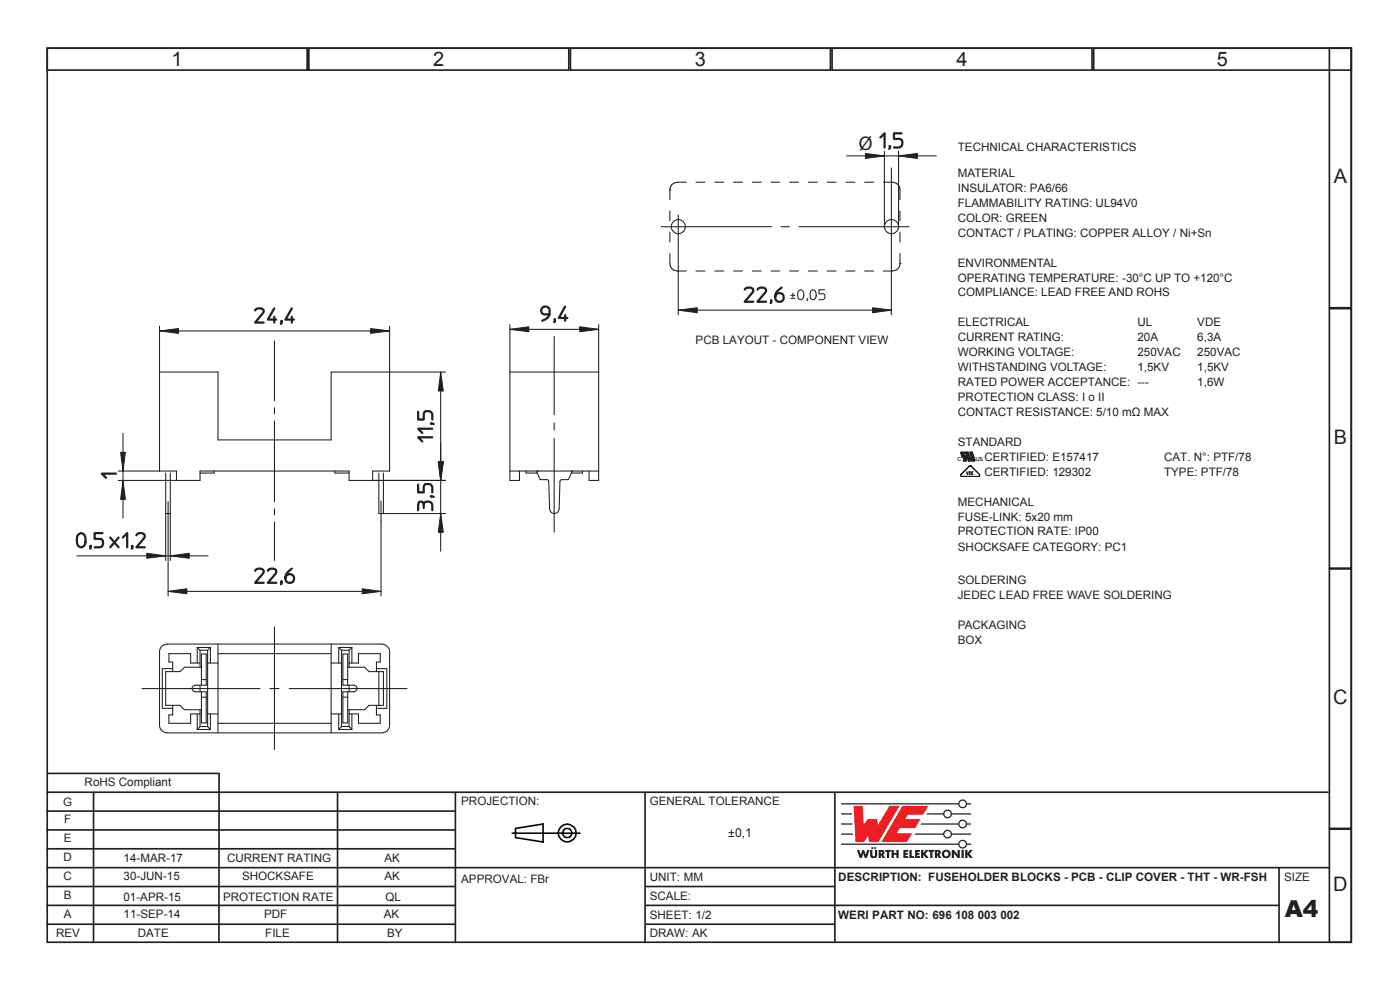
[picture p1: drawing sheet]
<svg xmlns="http://www.w3.org/2000/svg" width="297mm" height="210mm" viewBox="0 0 297 210" stroke-linecap="round" stroke-linejoin="round" font-family="sans-serif">
<g fill="none" stroke="#231f20" stroke-width=".35">
<path d="M10 10.2h276.7v189.7h-276.7zM10 10.2h55.2v4.7h-55.2zM65.5 10.2h55.2v4.7h-55.2zM121 10.2h55.2v4.7h-55.2zM176.5 10.2h55.2v4.7h-55.2zM232 10.2h54.7v4.7h-54.7zM282 10.2h4.7v55.1h-4.7zM282 65.5h4.7v55h-4.7zM282 120.7h4.7v55h-4.7zM9.8 168h272M9.8 172h86.7M9.8 176h86.7"/>
<path d="M9.9 164.1h36.7M19.8 168v32M46.5 164l-.1 36M71.6 168v32M96.6 168v32M136.8 168v32M177.1 168v32M282 175.9h4.7v24h-4.7zM9.8 192h86.7M9.8 196h86.7M9.8 180h86.7M9.8 184h272.2"/>
<path d="M9.8 188h86.7M137 192h134.3M137 196h40.1M137 188h40.1M271.3 184v16"/>
</g>
<g fill="none" stroke="#000" stroke-width=".34">
<path d="M108.6 176.7h14.4M109.4 175.7l5.8-.9v3.8l-5.8-.9z"/>
<circle cx="120.3" cy="176.7" r="1.88"/>
<circle cx="120.3" cy="176.7" r="1.02"/>
</g>
<g fill="#ee1d23">
<path d="M181.1 170.9h1.9l.2 4 .9-1.2h2l.2 1.3 2.4-4.1h2.1l-4.5 7.7h-1.9l-.2-1.3-.9 1.3h-1.8z"/>
<path d="M191.4 170.9h5.5l-1.1 1.9h-3.2l-.6 .9h3.3l-1.1 1.9h-3.3l-.6 1.1h3.2l-1.1 1.9h-5.4z"/>
</g>
<g fill="#231f20">
<path d="M181.8 180.3h.5l.3 1 .3-1h.4l.3 1 .4-1h.5l-.6 1.7h-.5l-.3-1-.3 1h-.4z"/>
<path d="M184.6 180.3h.5v1.2l.2 .1 .3-.1v-1.2h.5v1.1a.76 .76 0 0 1-.8 .6 .76 .76 0 0 1-.7-.6z"/>
<path d="M187.8 180.3h1.2v.4h-.4v1.3h-.5l.1-1.3h-.4z"/>
<path d="M189.1 180.3h.5v.6h.6v-.6h.5l-.1 1.7h-.4v-.7h-.6v.7h-.5z"/>
<path d="M191.6 180.3h1.1v.4h-.6v.2h.5v.4h-.5v.3h.6v.4h-1.1z"/>
<path d="M192.9 180.3h.5v1.3h.5v.4h-1z"/>
<path d="M194.1 180.3h1v.4h-.5v.2h.5v.4h-.5v.3h.6v.4h-1.1z"/>
<path d="M195.4 180.3h.5v.7l.5-.7h.6l-.7 .8 .7 .9h-.6l-.5-.7v.7h-.5z"/>
<path d="M197 180.3h1.2v.4h-.4v1.3h-.5v-1.3h-.3z"/>
<path d="M201.9 180.3h.5l.8 1-.1-1h.5v1.7h-.5l-.7-1.1v1.1h-.5z"/>
<path d="M204 180.3h.5v1.7h-.5z"/>
<path d="M204.7 180.3h.5v.7l.5-.7h.6l-.6 .8 .7 .9h-.6l-.6-.7v.7h-.5z"/>
<circle cx="185" cy="179.9" r=".22"/>
<circle cx="185.7" cy="179.9" r=".22"/>
</g>
<g fill="#231f20">
<path d="M186.9 180.7v.3h.2v-.2zM186.4 180.3h.5a.55 .55 0 0 1 .7 .3 .55 .55 0 0 1-.3 .7l.5 .7h-.5l-.4-.6v.6h-.5z" fill-rule="evenodd"/>
<path d="M198.8 180.7v.3h.2l.1-.2zM198.3 180.3h.6a.55 .55 0 0 1 .6 .3 .55 .55 0 0 1-.2 .7l.4 .7h-.5l-.4-.6v.6h-.5z" fill-rule="evenodd"/>
<path d="M200.3 181.2a.5 .5 0 0 0 1 0 .5 .5 0 0 0-1 0zM199.8 181.1a.95 .95 0 0 1 1.9 0 .95 .95 0 0 1-1.9 0z" fill-rule="evenodd"/>
</g>
<path d="M178.4 176.9h2.6M178.4 174.8h2.4M178.4 172.6h2.3" fill="none" stroke="#231f20" stroke-width=".27"/>
<g fill="#231f20">
<path d="M178.4 170.4h24.9a.94 .94 0 0 1 .9-.8 .94 .94 0 0 1 1 .8h.8v.2h-.8a.94 .94 0 0 1-1 .9 .94 .94 0 0 1-.9-.9h-24.9zM203.5 170.5a.7 .7 0 0 1 1.4 0 .7 .7 0 0 1-1.4 0z" fill-rule="evenodd"/>
<path d="M196.7 172.5h3.4a.94 .94 0 0 1 .9-.8 .94 .94 0 0 1 1 .8h4v.3h-4a.94 .94 0 0 1-1 .8 .94 .94 0 0 1-.9-.8h-3.6zM200.3 172.6a.7 .7 0 0 1 1.4 0 .7 .7 0 0 1-1.4 0z" fill-rule="evenodd"/>
<path d="M195.4 174.7h7.9a.94 .94 0 0 1 .9-.9 .94 .94 0 0 1 1 .9h.8v.2h-.8a.94 .94 0 0 1-1 .8 .94 .94 0 0 1-.9-.8h-8zM203.5 174.8a.7 .7 0 0 1 1.4 0 .7 .7 0 0 1-1.4 0z" fill-rule="evenodd"/>
<path d="M194.2 176.8h5.9a.94 .94 0 0 1 .9-.8 .94 .94 0 0 1 1 .8h4v.3h-4a.94 .94 0 0 1-1 .8 .94 .94 0 0 1-.9-.8h-6.1zM200.3 176.9a.7 .7 0 0 1 1.4 0 .7 .7 0 0 1-1.4 0z" fill-rule="evenodd"/>
<path d="M178.4 178.9h24.9a.94 .94 0 0 1 .9-.8 .94 .94 0 0 1 1 .8h.8v.3h-.8a.94 .94 0 0 1-1 .8 .94 .94 0 0 1-.9-.8h-24.9zM203.5 179.1a.7 .7 0 0 1 1.4 0 .7 .7 0 0 1-1.4 0z" fill-rule="evenodd"/>
</g>
<path d="M203.8 96.1l.3 .9M204.4 96.3l.1 .4M205.1 96.3l.1 .3M205.4 96l.4 1.1M205.7 96l.4 1.1M206.3 95.9l.5 1.6" fill="none" stroke="#231f20" stroke-width=".21"/>
<path d="M203.9 95.9l-.1 .2 .2 .9 .5 .1-.1 .7h.6l.2-.6 .2 .6 1.4-.1 .1-.2-.6-1.6h-.6l.4 1.2-.3 .1-.4-1.3zM204.5 96.3h.6v.4l-.6-.1z" fill="#231f20"/>
<path d="M203.8 95.9h3.1v1.9h-3.1zM204.1 97l.4 .1-.1 .7h.6l.2-.7 .3 .7h1.1l.2-.3M205 96.3h-.6M205 96.3h.1M205.2 96.6l-.7 .1M205.4 96l-1.4-.1-.2 .2M205.8 97.1h.3M206.3 95.9l-.6 .1M203.8 100.6a.29 .29 0 0 0 0 .3 .29 .29 0 0 0 .2 .2M203.9 100.7l-.1 .2 .2 .1M207.8 100.7v.2l-.2 .1M207.8 100.6l.1 .3-.3 .2" fill="none" stroke="#231f20" stroke-width=".21"/>
<path d="M203.8 100.6v.3l.2 .2h3.7l.2-.4-2.1-2zM203.9 100.7l1.9-1.9 2 2-.2 .2h-3.6l-.2-.1z" fill="#231f20"/>
<path d="M203.7 98.7h4.2v2.4h-4.2zM203.8 100.6l1.9-1.9 .3 .1 1.8 1.8M203.9 100.7l1.9-1.9 2 1.9M204 101h3.6M204 101.1h3.6M205 100.1l.2 .6 .2-.6M205.6 100.1l.3 .1-.1 .5h-.2zM206.1 100.3h.3M206.4 100.1h-.3v.6h.3" fill="none" stroke="#231f20" stroke-width=".21"/>
<g fill="none" stroke="#231f20" stroke-width=".22">
<path d="M145.6 38.7a3.7 3.7 0 0 0-3 .4l-.5 1.2M147.7 38.7h1.9M151.6 38.7h1.9M155.6 38.7h1.9M159.6 38.7h1.9M163.6 38.7h1.8M167.5 38.7h1.9M171.5 38.7h1.9M175.5 38.7h1.9M179.4 38.7h2M183.4 38.7h1.9M187.4 38.7a3.5 3.5 0 0 1 3.1 .5l.4 .7v2.5"/>
<path d="M189.1 35.6v31.2M140.3 48.1h23.4M142.1 40.3h.1M142.1 40.3v2.1M142.1 44.7v2.2M142.1 49.2v2.2M142.1 53.8v2.1a1.59 1.59 0 0 0 1.6 1.6h1.9M143.9 45.6v21.2M147.7 57.5h1.9M151.6 57.5h1.9M155.6 57.5h1.9M159.6 57.5h1.9"/>
<path d="M163.6 57.5h1.8M165.7 48.1h1.8M167.5 57.5h1.9M169.5 48.1h23.4M171.5 57.5h1.9M175.5 57.5h1.9M179.4 57.5h2M183.4 57.5h1.9M190.9 55.9a1.59 1.59 0 0 1-1.6 1.6h-1.9M190.9 55.9h.1M190.9 44.7v2.2M190.9 49.2v2.2"/>
<path d="M190.9 53.8v2.1M33.8 78.9h12.4v14.4h24v-14.4h12.5v21h-3.6v2h-5v-2h-31.7v2h-5v-2h-3.6zM58.2 72.3v12.7M117.6 71.4v16.6M143.9 65.8h45.2M45.4 99.9v.4h-3M58.2 86.5v1.3M58.2 89.3v17.1M71.1 99.9v.4h3M108.2 99.9h18.8M110.2 99.9v2h-2v-23h18.8v23h-2v-2M111.6 99.9v.4h2.4"/>
<path d="M114 99.9l-.1 .4 .7 1.4h1.4l.4 .2 .2 6.1a1.02 1.02 0 0 0 1 .9 1.02 1.02 0 0 0 1-.9l.2-5.9 .4-.4h1.4l.6-1.4v-.4M114 99.9h.1M117.6 89.7v1.5M117.6 93v19.9M121.2 99.9h.1M123.6 99.9v.4h-2.4M35.2 100.3v8.6h.9v-8.6M35.7 106.4v4.6M58.2 107.9v1.3M58.2 110.7v8.2M80.4 100.3v8.6h.9v-8.6M80.8 106.3v4.2"/>
<path d="M117.6 108.9h.1M34.3 137.1l1.1-.5h45.7a1.67 1.67 0 0 1 1.6 1.6v15.7a1.59 1.59 0 0 1-1.7 1.6h-45.6a1.67 1.67 0 0 1-1.6-1.6v-15.7zM41.8 137.3l.6 .6M41.8 137.3v3.3M41.8 137.3h2.8M42.4 137.9h1.6M42.4 137.9v3.6M44 137.9v16.2M44.6 137.3v3.3M44.6 137.3l-.6 .6M46.2 136.6v18.9M46.2 138.7h24"/>
<path d="M58.2 133v26M70.2 136.6v18.9M71.9 137.3h2.8M71.9 137.3l.5 .6M71.9 137.3v3.3M72.4 137.9h1.7M72.4 137.9v16.2M74.1 137.9v3.6M74.7 137.3v3.3M74.7 137.3l-.6 .6M30.1 146.1h25M35.2 149.6h3l.9 1h3.6"/>
<path d="M35.2 142.4v7.3M36.6 141.8h-2.2v8.5h2.2M36.6 149.6v2.1h-.8v1.7h4.6v-2h2M41.8 154.7h2.8M41.8 151.4v3.3M42.4 154.1l-.6 .6M42.4 145.3v1.4M42.4 150.6v3.5M42.4 154.1h1.6M42.4 140.6h-2v-1.9h-4.6v1.7h.8v2.1M42.7 141.5h-3.6l-.9 1h-3M42.7 144.2h1"/>
<path d="M42.7 145.3v-6.6h1v6.6h-2.2a.7 .7 0 0 0-.8 .7 .7 .7 0 0 0 .8 .7h2.2v6.6h-1v-6.6M42.7 147.9h1M44 140.6h2.2M44 151.4h2.2M44 154.1l.6 .6M44.6 151.4v3.3M46.2 153.4h24M57.3 146.1h1.9M61.4 146.1h24.9M70.2 151.4h2.2M70.2 140.6h2.2M71.9 154.7h2.8"/>
<path d="M71.9 151.4v3.3M72.4 154.1h1.7l.6 .6M72.4 154.1l-.5 .6M72.7 144.2h1.1M72.7 147.9h1.1M73.8 145.3v-6.6h-1.1v6.6h2.3a.7 .7 0 0 1 .8 .7 .7 .7 0 0 1-.8 .7h-2.3v6.6h1.1v-6.6M73.8 141.5h3.6l.9 1h3v7.1h-3l-.9 1h-3.6M74.1 140.6h1.9v-1.9h4.7v1.7h-.8v2.1M74.1 145.3v1.4M74.1 150.6v3.5M74.7 151.4v3.3M79.9 149.6v2.1h.8v1.7h-4.7v-2h-1.9"/>
<path d="M79.9 141.8h2.2v8.5h-2.2M80.4 142.5v7.1"/>
<circle cx="143.9" cy="48.1" r="1.5"/>
<circle cx="189.1" cy="48.1" r="1.5"/>
</g>
<path d="M143.9 65.8l4-.5v1z" fill="#231f20"/>
<path d="M143.9 65.8l4-.5v1z" fill="none" stroke="#231f20" stroke-width=".21"/>
<path d="M185.1 65.3l4 .5-4 .5z" fill="#231f20"/>
<path d="M185.1 65.3l4 .5-4 .5z" fill="none" stroke="#231f20" stroke-width=".21"/>
<path d="M158 61.4a1.15 1.15 0 0 1 1.8 0l-.2 .7-1.6 1.9h1.8M160.7 61.4a1.15 1.15 0 0 1 1.8 0l-.2 .7-1.6 1.9h1.8M163.6 63.8l-.1 .5M165.8 61a1.99 1.99 0 0 0-1.1 2.8 .91 .91 0 0 0 1.4-.1 .91 .91 0 0 0-.4-1.4 .91 .91 0 0 0-1.2 .7" fill="none" stroke="#231f20" stroke-width=".47"/>
<path d="M179.6 33.1h19M187.6 32.1v16M190.6 32.1v16M167.8 63.3h.8M167.8 62.7h.8M168.2 62.2v.8M169.4 61.8a.63 .63 0 0 1 .8-.3 .63 .63 0 0 1 .3 .8v.5a.65 .65 0 0 1-.6 .8 .65 .65 0 0 1-.7-.8zM171.3 63.4l-.1 .4M172 61.8a.63 .63 0 0 1 .8-.3 .63 .63 0 0 1 .3 .8v.5a.65 .65 0 0 1-.6 .8 .65 .65 0 0 1-.6-.8zM174.9 61.5h-1.2v.8h.8a.66 .66 0 0 1 .5 .7 .66 .66 0 0 1-.5 .6h-.8" fill="none" stroke="#231f20" stroke-width=".22"/>
<path d="M183.6 32.6l4 .5-4 .5z" fill="#231f20"/>
<path d="M183.6 32.6l4 .5-4 .5z" fill="none" stroke="#231f20" stroke-width=".21"/>
<path d="M190.6 33.1l4-.5v1z" fill="#231f20"/>
<path d="M190.6 33.1l4-.5v1z" fill="none" stroke="#231f20" stroke-width=".21"/>
<path d="M186.8 29.2l.9-.9v3M188.8 31v.4l-.2 .2M191.3 28.3h-1.7v1.2h1.1a.95 .95 0 0 1 .7 .9 .95 .95 0 0 1-.7 .9h-1.1" fill="none" stroke="#231f20" stroke-width=".47"/>
<path d="M82.7 78.9h11.8M93.5 78.9v23M79.1 101.9h15.4" fill="none" stroke="#231f20" stroke-width=".22"/>
<path d="M93 97.9h1l-.5 4z" fill="#231f20"/>
<path d="M93 97.9h1l-.5 4z" fill="none" stroke="#231f20" stroke-width=".21"/>
<path d="M93.5 78.9l.5 4h-1z" fill="#231f20"/>
<path d="M93.5 78.9l.5 4h-1z" fill="none" stroke="#231f20" stroke-width=".21"/>
<path d="M88.7 87.3v1.7h1.2l.1-1.5a1.04 1.04 0 0 1 1.7 .4v1.1M91.5 89.8l.5 .2M91.7 92.8h-3l.9 .9M91.7 90.9h-3l.9 .9" fill="none" stroke="#231f20" stroke-width=".47"/>
<path d="M93.5 93.9v23M79.1 101.9h15.4M81.3 108.9h13.2" fill="none" stroke="#231f20" stroke-width=".22"/>
<path d="M93.5 108.9l.5 4h-1z" fill="#231f20"/>
<path d="M93.5 108.9l.5 4h-1z" fill="none" stroke="#231f20" stroke-width=".21"/>
<path d="M93 97.9h1l-.5 4z" fill="#231f20"/>
<path d="M93 97.9h1l-.5 4z" fill="none" stroke="#231f20" stroke-width=".21"/>
<path d="M88.7 108.2l.1-1.5a.59 .59 0 0 1 .7-.3 .59 .59 0 0 1 .4 .6 .96 .96 0 0 1 .9-.6 .96 .96 0 0 1 .9 .7v1.1M88.7 102.8v1.6h1.2l.1-1.4a1.06 1.06 0 0 1 1.7 .3v1.1M89.9 107v.8M91.5 105.3l.5 .1" fill="none" stroke="#231f20" stroke-width=".47"/>
<path d="M16.3 117.9h27.8M35.2 108.9v10M36.1 108.9v10" fill="none" stroke="#231f20" stroke-width=".22"/>
<path d="M31.1 117.4l4.1 .5-4.1 .5z" fill="#231f20"/>
<path d="M31.1 117.4l4.1 .5-4.1 .5z" fill="none" stroke="#231f20" stroke-width=".21"/>
<path d="M36.1 117.9l4-.5v1z" fill="#231f20"/>
<path d="M36.1 117.9l4-.5v1z" fill="none" stroke="#231f20" stroke-width=".21"/>
<path d="M16.5 113.5a.9 .9 0 0 1 1.2-.3 .9 .9 0 0 1 .4 1 1.39 1.39 0 0 1-.8 1.9l-.4-.1a1.77 1.77 0 0 1-.5-2.2zM19.2 115.9v-.1v.5l-.1 .1M21.7 113.1h-1.6v1.2l1.5 .1a1.03 1.03 0 0 1-.4 1.7h-1.1M23.4 114l1.8 2.1M25.2 114l-1.8 2.1M26.1 114l.9-.9v3M28.1 115.9l-.1-.1 .1 .5-.1 .1M28.9 113.6a.95 .95 0 0 1 1-.5 .95 .95 0 0 1 .8 .7l-1.8 2.3h1.8" fill="none" stroke="#231f20" stroke-width=".47"/>
<path d="M35.7 111v15.4M80.8 110.5v15.9M35.7 125.4h45.1" fill="none" stroke="#231f20" stroke-width=".22"/>
<path d="M35.7 125.4l3.9-.5v1.1z" fill="#231f20"/>
<path d="M35.7 125.4l3.9-.5v1.1z" fill="none" stroke="#231f20" stroke-width=".21"/>
<path d="M76.9 124.9l3.9 .5-3.9 .6z" fill="#231f20"/>
<path d="M76.9 124.9l3.9 .5-3.9 .6z" fill="none" stroke="#231f20" stroke-width=".21"/>
<path d="M54.1 121.1a.98 .98 0 0 1 1-.5 .98 .98 0 0 1 .8 .8l-1.8 2.2h1.8M56.8 121.1a1.06 1.06 0 0 1 1.8 0l-.1 .6-1.7 1.9h1.8M59.7 123.4v-.1v.5l-.1 .1M61.9 120.6a2.08 2.08 0 0 0-1.3 2.6 .93 .93 0 0 0 1.5 .2 .93 .93 0 0 0-.2-1.5 .93 .93 0 0 0-1.3 .7" fill="none" stroke="#231f20" stroke-width=".47"/>
<path d="M33.8 70.2h48.9M33.8 69.2v9.7M82.7 69.2v9.7" fill="none" stroke="#231f20" stroke-width=".22"/>
<path d="M33.8 70.2l4.1-.5v1z" fill="#231f20"/>
<path d="M33.8 70.2l4.1-.5v1z" fill="none" stroke="#231f20" stroke-width=".21"/>
<path d="M78.6 69.7l4.1 .5-4.1 .5z" fill="#231f20"/>
<path d="M78.6 69.7l4.1 .5-4.1 .5z" fill="none" stroke="#231f20" stroke-width=".21"/>
<path d="M54.1 65.8a1.15 1.15 0 0 1 1.8 0l-.1 .6-1.7 2h1.8M58.2 65.4l-1.4 2.4h1.8M58.2 67.2v1.2M59.7 68.2v-.1v.5l-.1 .1M61.9 65.4l-1.3 2.4h1.8M61.9 67.2v1.2" fill="none" stroke="#231f20" stroke-width=".47"/>
<path d="M108.2 69.9h18.8M108.2 68.8v10.1M127 68.8v10.1" fill="none" stroke="#231f20" stroke-width=".22"/>
<path d="M108.2 69.9l4-.6v1.1z" fill="#231f20"/>
<path d="M108.2 69.9l4-.6v1.1z" fill="none" stroke="#231f20" stroke-width=".21"/>
<path d="M123 69.3l4 .6-4 .5z" fill="#231f20"/>
<path d="M123 69.3l4 .6-4 .5z" fill="none" stroke="#231f20" stroke-width=".21"/>
<path d="M116.5 66.7h-1a.88 .88 0 0 1-.7-1 .88 .88 0 0 1 1-.7 .88 .88 0 0 1 .8 .8v.5a1.71 1.71 0 0 1-1.6 1.7M117.7 67.8l-.1-.1 .1 .5-.1 .1M119.9 65l-1.4 2.4h1.9M119.9 66.9v1.1" fill="none" stroke="#231f20" stroke-width=".47"/>
<path d="M25.1 99.9h8.7M26.1 91.9v18M25.1 101.9h12.3" fill="none" stroke="#231f20" stroke-width=".22"/>
<path d="M26.1 101.9l.5 4h-1z" fill="#231f20"/>
<path d="M26.1 101.9l.5 4h-1z" fill="none" stroke="#231f20" stroke-width=".21"/>
<path d="M25.6 95.9h1l-.5 4z" fill="#231f20"/>
<path d="M25.6 95.9h1l-.5 4z" fill="none" stroke="#231f20" stroke-width=".21"/>
<path d="M24.6 100.5h-3l.9 .9" fill="none" stroke="#231f20" stroke-width=".47"/>
<text font-size="4.9" fill="#231f20" x="272.6" y="194.5">A4</text>
<g font-size="4.2" fill="#231f20">
<text x="36.4" y="14">1</text>
<text x="91.9" y="14">2</text>
<text x="147.4" y="14">3</text>
<text x="202.9" y="14">4</text>
<text x="258.2" y="14">5</text>
<text x="182.2" y="31.8">Ø</text>
<text x="282.9" y="38.8">A</text>
<text x="282.9" y="94.1">B</text>
<text x="282.8" y="149.3">C</text>
<text x="282.8" y="189">D</text>
</g>
<text font-size="2.6" fill="#231f20" x="154.5" y="177.5">±0,1</text>
<g font-size="2.5" fill="#231f20">
<text x="203.2" y="32.1">TECHNICAL CHARACTERISTICS</text>
<text x="203.2" y="37.6">MATERIAL</text>
<text x="203.2" y="40.6">INSULATOR: PA6/66</text>
<text x="203.2" y="43.8">FLAMMABILITY RATING: UL94V0</text>
<text x="203.2" y="47">COLOR: GREEN</text>
<text x="203.2" y="50.2">CONTACT / PLATING: COPPER ALLOY / Ni+Sn</text>
<text x="203.2" y="56.6">ENVIRONMENTAL</text>
<text x="203.2" y="59.7">OPERATING TEMPERATURE: -30°C UP TO +120°C</text>
<text x="203.2" y="62.8">COMPLIANCE: LEAD FREE AND ROHS</text>
<text x="203.2" y="69.2">ELECTRICAL</text>
<text x="241.3" y="69.2">UL</text>
<text x="254" y="69.2">VDE</text>
<text x="147.6" y="73">PCB LAYOUT - COMPONENT VIEW</text>
<text x="203.2" y="72.3">CURRENT RATING:</text>
<text x="203.2" y="75.6">WORKING VOLTAGE:</text>
<text x="241.3" y="72.3">20A</text>
<text x="241.3" y="75.6">250VAC</text>
<text x="254" y="72.3">6,3A</text>
<text x="254" y="75.6">250VAC</text>
<text x="203.2" y="78.7">WITHSTANDING VOLTAGE:</text>
<text x="203.2" y="81.9">RATED POWER ACCEPTANCE: ---</text>
<text x="241.3" y="78.7">1,5KV</text>
<text x="254" y="78.7">1,5KV</text>
<text x="254" y="81.9">1,6W</text>
<text x="203.2" y="85.1">PROTECTION CLASS: I o II</text>
<text x="203.2" y="88.2">CONTACT RESISTANCE: 5/10 mΩ MAX</text>
<text x="203.2" y="94.6">STANDARD</text>
<text x="208.8" y="97.8">CERTIFIED: E157417</text>
<text x="208.8" y="100.9">CERTIFIED: 129302</text>
<text x="246.9" y="97.8">CAT. N°: PTF/78</text>
<text x="246.9" y="100.9">TYPE: PTF/78</text>
<text x="203.2" y="107.3">MECHANICAL</text>
<text x="203.2" y="110.5">FUSE-LINK: 5x20 mm</text>
<text x="203.2" y="113.5">PROTECTION RATE: IP00</text>
<text x="203.2" y="116.8">SHOCKSAFE CATEGORY: PC1</text>
<text x="203.2" y="123.9">SOLDERING</text>
<text x="203.2" y="127.1">JEDEC LEAD FREE WAVE SOLDERING</text>
<text x="203.2" y="133.5">PACKAGING</text>
<text x="203.2" y="136.6">BOX</text>
<text x="17.9" y="166.8">RoHS Compliant</text>
<text x="13.4" y="171">G</text>
<text x="97.8" y="170.8">PROJECTION:</text>
<text x="137.8" y="170.8">GENERAL TOLERANCE</text>
<text x="13.5" y="178.7">E</text>
<text x="13.6" y="174.6">F</text>
<text x="13.5" y="182.7">D</text>
<text x="26.2" y="182.9">14-MAR-17</text>
<text x="48.2" y="182.9">CURRENT RATING</text>
<text x="81.5" y="182.9">AK</text>
<text x="13.5" y="186.7">C</text>
<text x="13.5" y="190.8">B</text>
<text x="26.2" y="191.1">01-APR-15</text>
<text x="26.2" y="186.8">30-JUN-15</text>
<text x="47.3" y="191.1">PROTECTION RATE</text>
<text x="51.3" y="186.8">SHOCKSAFE</text>
<text x="81.5" y="186.8">AK</text>
<text x="81.8" y="191.1">QL</text>
<text x="97.8" y="187.3">APPROVAL: FBr</text>
<text x="137.8" y="186.8">UNIT: MM</text>
<text x="137.8" y="190.9">SCALE:</text>
<text x="177.8" y="186.8">DESCRIPTION: FUSEHOLDER BLOCKS - PCB - CLIP COVER - THT - WR-FSH</text>
<text x="272.4" y="186.8">SIZE</text>
<text x="13.5" y="194.8">A</text>
<text x="26.2" y="194.8">11-SEP-14</text>
<text x="56" y="194.8">PDF</text>
<text x="81.4" y="194.8">AK</text>
<text x="137.8" y="194.8">SHEET: 1/2</text>
<text x="177.8" y="194.8">WERI PART NO: 696 108 003 002</text>
<text x="11.9" y="198.8">REV</text>
<text x="29.2" y="198.8">DATE</text>
<text x="56.3" y="198.8">FILE</text>
<text x="82.1" y="198.8">BY</text>
<text x="137.8" y="198.8">DRAW: AK</text>
</g>
<g font-size="1.6" fill="#231f20">
<text x="203.2" y="97.8">c</text>
<text x="207" y="97.8">us</text>
</g>
</svg>
